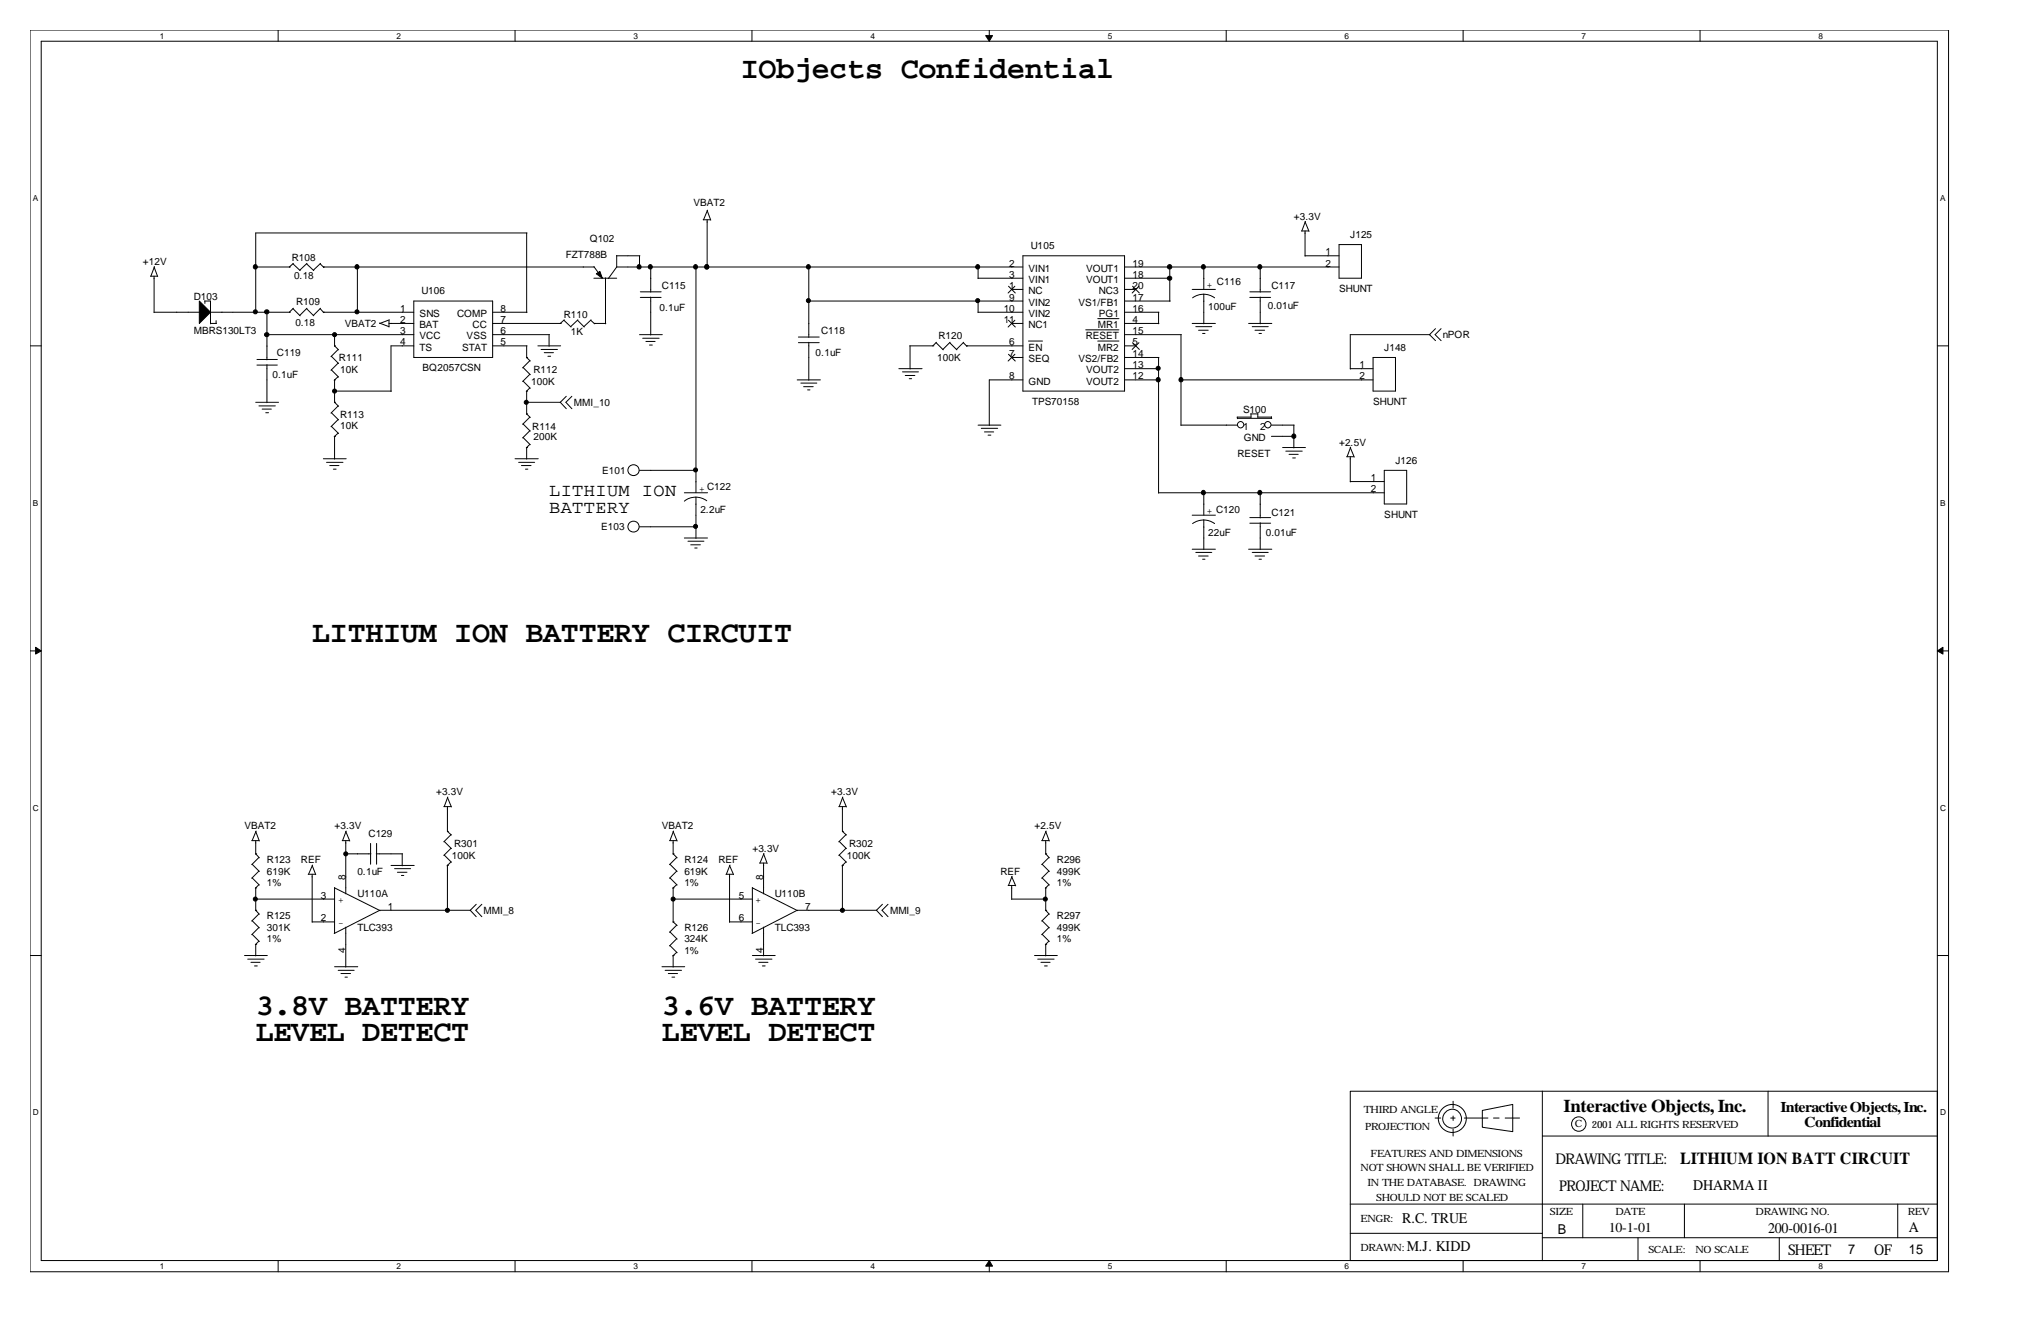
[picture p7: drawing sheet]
<svg xmlns="http://www.w3.org/2000/svg" width="432mm" height="279mm" viewBox="0 0 432 279" stroke-linecap="round" stroke-linejoin="round" font-family="sans-serif">
<g fill="none" stroke="#000" stroke-width=".21">
<path d="M6.3 6.4h405.9v262.6h-405.9zM8.7 8.7h401.2v257.9h-401.2zM58.8 6.4v2.3M109 6.4v2.3M159.1 6.4v2.3M209.3 6.4v2.3M259.4 6.4v2.3M309.5 6.4v2.3M359.7 6.4v2.3M31.8 58.4h1.5M32.6 58.4v7.7M32.6 56.5l.8 2"/>
<path d="M32.7 56.4l-.8 2M54.1 56.5h7.2M61.2 56.5h.1M62 55.8l1.5 1.4M62.1 55.7l-.9 .8M64.9 55.8l1.5 1.4M64.9 55.7l-1.5 1.5M67.7 55.8l.8 .8M67.8 55.7l-1.5 1.5M68.4 56.5h.1M68.4 56.5h57.3M75.6 56.5v9.6"/>
<path d="M111.4 49.3v16.8M111.5 49.3h-57.4v16.8M125.6 58.8h4.9M125.6 56.4l1.8 2.4M128.1 58.8v9.7M130.5 54.1h4.9M130.5 56.5h85.9M130.5 56.5l-1.8 2.4M130.5 54v2.5M135.3 54.1v2.5M137.7 56.5v5.3M147.2 56.5v47.7"/>
<path d="M148.8 46.5h1.5M149.6 46.5v10.1M149.6 44.5l.8 2.1M149.7 44.4l-.9 2.1M171.1 56.5v14.9M206.9 58.8h9.5M206.9 56.5v2.4M216.4 54.1h21.5v28.6h-21.5zM237.9 58.8h9.7M237.9 56.5h45.4M247.5 56.5v7.3M254.7 56.5v4.7"/>
<path d="M266.6 56.5v5.3M275.3 48.9h1.6M276.1 48.9v5.3M276.1 46.9l.8 2M276.1 54.1h7.2M276.2 46.8l-.8 2.1M283.3 51.7h4.7v7.1h-4.7zM6.3 73.2h2.4M32.6 66h9.6M43.3 63.7h1.2v4.8M43.3 63.7v.5M44.5 68.4h1.3"/>
<path d="M44.5 66h16.8M45.7 67.8v.6M54.4 77.2h4.3M54.4 76h4.3M56.5 70.8h31M56.5 66v10.1M56.5 77.1v8.1M61.2 66h.1M62 65.3l1.5 1.5M62.1 65.2l-.9 .8M64.9 65.3l1.5 1.5M64.9 65.2l-1.5 1.5"/>
<path d="M67.7 65.3l.8 .8M67.8 65.2l-1.5 1.5M68.4 66h.1M68.4 66h19.1M70.1 75.4l1.5 1.5M70.1 78.2l1.5 1.6M70.8 73.2h.1M70.8 73.2l.8 .8M70.8 70.8v2.4M71.5 73.9l-1.5 1.5M71.5 76.8l-1.5 1.5M71.5 79.7l-.8 .7"/>
<path d="M80.3 68.3l2 .8M82.3 67.7v1.5M82.3 68.4h5.2M82.4 67.6l-2.1 .8M87.5 73.2h-4.8v9.6M87.5 63.7h16.7v11.9h-16.7zM104.2 73.2h7.3M104.2 68.4h14.4M104.2 70.8h12M104.2 66h7.3M110.7 77.7l1.5 1.5M111.4 75.6h.1"/>
<path d="M111.4 75.6l.8 .8M111.4 73.2v2.5M112.1 76.3l-1.5 1.5M112.1 79.2l-1.5 1.5M113.8 73.2h4.8M114.5 73.9h3.4M115.1 74.6h2M115.9 75.4h.6M116.2 70.8v2.4M118.5 68.4h.1M119.3 67.7l1.5 1.5M119.4 67.6l-.9 .8"/>
<path d="M122.2 67.7l1.4 1.5M122.3 67.6l-1.6 1.5M125 67.7l.8 .8M125.1 67.6l-1.6 1.5M125.7 68.4h.1M125.7 68.4h2.5M135.3 70.8h4.8M135.5 62.9h4.4M135.5 61.7h4.4M136 71.5h3.4M136.7 72.2h1.9M137.4 73h.6"/>
<path d="M137.7 62.8v8.1M168.9 72.5h4.4M168.9 71.3h4.4M171.1 63.7h45.3M171.1 72.4v8M190.2 78h4.9M190.9 78.7h3.4M191.5 79.4h2M192.4 73.2h5M192.5 73.2v4.9M197.4 73.2h.1M198 72.5l1.6 1.5"/>
<path d="M198.1 72.4l-.7 .8M200.9 72.5l1.5 1.5M201 72.4l-1.5 1.5M203.8 72.5l.8 .7M203.9 72.4l-1.5 1.5M204.5 73.2h.1M204.5 73.2h11.9M206.9 66h9.5M206.9 63.7v2.4M213.4 60.5l1.4 1.5M213.4 74.9l1.4 1.5M213.4 67.7l1.4 1.5"/>
<path d="M214 68.4h2.4M214 75.6h2.4M214 61.2h2.4M214.7 60.5l-1.4 1.5M214.7 74.9l-1.4 1.5M214.7 67.7l-1.4 1.5M217.6 72.1h3M229.7 69.8h7M232.2 67.4h4.5M232.2 72.1h4.5M237.9 73.2h2.4M237.9 68.4h7.3"/>
<path d="M237.9 70.8h12M237.9 78h7.3M237.9 63.7h9.7M237.9 75.6h7.3M237.9 66h7.3M237.9 61.2h2.4M239.6 72.5l1.4 1.4M239.6 60.5l1.4 1.5M241 72.5l-1.5 1.4M241 60.5l-1.5 1.5M245.1 66v2.5M245.1 75.6v28.7"/>
<path d="M249.9 70.8v19.2M252.2 68.4h4.9M252.2 61.2h4.9M253 69.1h3.4M253.6 69.8h2M254.4 70.5h.5M254.7 62.2l1.4 .3 .9 .5M254.7 62.2l-1.5 .3-.9 .5M254.7 62.2v6.3M264.2 68.4h4.9M264.4 62.9h4.4M264.4 61.7h4.4"/>
<path d="M264.9 69.1h3.4M265.5 69.8h2M266.4 70.5h.5M266.6 62.8v5.7M285.7 78h4.8M290.5 75.6h4.7v7.1h-4.7zM302.5 70.8h-16.8v7.3M303.7 69.5l-1.3 1.3 1.3 1.3M304.9 69.5l-1.3 1.3 1.3 1.3M409.9 73.2h2.3M54.1 85.1h4.8M54.8 85.9h3.5"/>
<path d="M55.5 86.5h1.9M56.2 87.3h.6M68.4 97h4.8M69.1 97.8h3.5M69.8 98.5h1.9M70.1 87.3l1.5 1.5M70.1 90.2l1.5 1.5M70.5 99.2h.6M70.8 80.3h.1M70.8 85.1h.1M70.8 92.3h.1M70.8 80.3v4.9"/>
<path d="M70.8 92.3v4.8M70.8 82.7h12M70.8 85.1l.8 .8M71.5 85.9l-1.5 1.5M71.5 88.7l-1.5 1.6M71.5 91.6l-.8 .8M109 97h4.9M109.7 97.8h3.4M110.3 98.5h2.1M110.7 89.7l1.5 1.5M110.7 92.5l1.5 1.6M110.7 80.6l1.5 1.5"/>
<path d="M111.2 99.2h.5M111.4 87.5h.1M111.4 94.7h.1M111.4 82.7h.1M111.4 85.1h7.2M111.4 87.5l.8 .8M111.4 82.7v4.9M111.4 94.7v2.4M112.1 88.2l-1.5 1.5M112.1 91.1l-1.5 1.5M112.1 94l-.8 .7M112.1 82l-.8 .8"/>
<path d="M119.8 83.8l-1.3 1.3 1.3 1.3M121 83.8l-1.3 1.3 1.3 1.3M135.3 99.5h12M168.7 80.3h4.9M169.4 81h3.4M170 81.8h2M170.9 82.5h.5M192.4 80.1h.5M206.9 89.9h4.9M207.6 90.6h3.5M208.3 91.4h1.9M209 92h.6"/>
<path d="M216.4 80.3h-7.1v9.7M237.9 80.3h7.3M249.9 80.3h40.6M249.9 89.9h11.9M261.7 88.2h3M261.8 88.5h7.3M261.8 88.2v.4M264.6 87.5h1.5M264.7 87.5v.8M266 88.2h3M266.1 87.5v.7M269 89.9h4.8"/>
<path d="M269 88.1v.4M269 92.3h4.8M271.4 94.7h4.8M272 95.4h3.5M272.7 96.1h2M273.5 96.9h.6M273.7 89.9v4.8M284.9 96.6h1.5M285.7 96.6v5.3M285.7 94.7l.8 2M285.8 94.6l-.8 2M292.9 99.5h4.7v7.1h-4.7z"/>
<path d="M135.3 111.4h12M144.8 113.8h4.9M144.8 104.2h4.9M145.5 114.5h3.4M146.1 115.2h2.1M147 115.9h.5M147.2 105.2l1.4 .2 .9 .5M147.2 105.2h-.5a3.4 3.4 0 0 0-1.9 .8M147.2 105.2v8.7M245.1 104.2h47.8M252.2 116.2h4.9M252.2 109h4.9"/>
<path d="M253 116.8h3.4M253.6 117.6h2M254.4 118.3h.5M254.7 110l1.4 .3 .9 .4M254.7 110l-1.5 .3-.9 .4M254.7 104.2v4.8M254.7 110v6.2M264.2 116.2h4.9M264.4 110.7h4.4M264.4 109.5h4.4M264.9 116.8h3.4M265.5 117.6h2"/>
<path d="M266.4 118.3h.5M266.6 104.2v5.4M266.6 110.6v5.6M285.7 101.9h7.2M6.3 137.7h2.4M409.9 137.7h2.3M53.3 177.8h1.5M54.1 177.8v2.9M54.1 175.9l.8 2M54.2 175.8l-.9 2M72.4 177.8h1.5M73.2 177.8v11.3"/>
<path d="M73.2 175.9l.8 2M73.2 175.8l-.7 2M78.4 178.4v4.4M79.7 178.4v4.4M93.9 170.6h1.5M94 178l1.5 1.5M94.7 175.9h.1M94.7 170.6v5.3M94.7 168.7l.8 2M94.7 175.9l.8 .7M94.7 168.6l-.7 2M95.4 176.5l-1.5 1.6"/>
<path d="M95.4 179.4l-1.5 1.5M141.6 177.8h1.6M142.4 177.8v2.9M142.4 175.9l.9 2M142.5 175.8l-.8 2M177.5 170.6h1.5M177.5 178l1.6 1.5M178.2 175.9h.1M178.2 170.6v5.3M178.2 168.7l.9 2M178.2 175.9l.9 .7M178.3 168.6l-.8 2"/>
<path d="M179 176.5l-1.5 1.6M179 179.4l-1.5 1.5M220.4 177.8h1.5M221.2 177.8v2.9M221.2 175.9l.8 2M221.3 175.8l-.8 2M53.3 194.7l1.6 1.6M53.3 197.6l1.6 1.5M53.3 182.8l1.6 1.5M53.3 185.7l1.6 1.5M54.1 192.5h.1M54.1 199.7h.1"/>
<path d="M54.1 180.6h.1M54.1 187.8h.1M54.1 187.8v4.8M54.1 199.7v2.5M54.1 190.2h16.7M54.1 192.5l.8 .9M54.1 180.6l.8 .8M54.8 193.3l-1.5 1.5M54.8 196.2l-1.5 1.5M54.8 199.1l-.8 .7M54.8 181.4l-1.5 1.5M54.8 184.2l-1.5 1.6"/>
<path d="M54.8 187.1l-.8 .8M65.2 184.9h1.5M66 184.9v10.2M66 183l.8 2M66 195h4.8M66.1 183l-.8 1.9M70.8 187.8l9.6 4.8M70.8 187.7v9.7M73.2 196.1v8.5M73.2 180.6h5.3M79.6 180.6h5.6M82.7 183h4.9"/>
<path d="M83.5 183.7h3.4M84.1 184.5h2M84.9 185.2h.5M85.1 180.6v2.5M94 180.8l1.5 1.6M94.7 183h.1M94.7 183v9.5M95.4 182.3l-.8 .8M99.6 192.5h-19.3l-9.6 4.9M100.8 191.3l-1.3 1.2 1.3 1.4M101.9 191.3l-1.2 1.2 1.2 1.4M141.7 182.8l1.6 1.5"/>
<path d="M141.7 185.7l1.6 1.5M141.7 197.1l1.6 1.5M141.7 200l1.6 1.5M142.4 180.6h.1M142.4 187.8h.1M142.4 195h.1M142.4 187.8v7.3M142.4 190.2h16.8M142.4 180.6l.9 .8M142.4 195l.9 .7M143.2 181.4l-1.6 1.5M143.2 184.2l-1.6 1.6"/>
<path d="M143.2 187.1l-.9 .8M143.2 195.7l-1.6 1.5M143.2 198.5l-1.6 1.6M153.6 184.9h1.5M154.3 184.9v10.2M154.3 183l.9 2M154.3 195h4.9M154.4 183l-.7 1.9M159.2 187.8l9.5 4.8M159.2 187.7v9.7M160.7 182.5h1.5M161.5 182.5v6.6"/>
<path d="M161.5 196.1v6.1M161.5 180.6l.8 2M161.6 180.5l-.8 2M177.5 180.8l1.6 1.6M178.2 183h.1M178.2 183v9.5M179 182.3l-.9 .8M185.5 192.5h-16.8l-9.6 4.9M186.7 191.3l-1.3 1.2 1.3 1.4M187.9 191.3l-1.3 1.2 1.3 1.4M213.3 187.3h1.5M214 187.3v2.9"/>
<path d="M214 185.4l.9 2M214 190.2h7.3M214.1 185.3l-.7 2M220.5 182.8l1.5 1.5M220.5 185.7l1.5 1.5M220.5 194.7l1.5 1.6M220.5 197.6l1.5 1.5M221.2 180.6h.1M221.2 187.8h.1M221.2 192.5h.1M221.2 199.7h.1M221.2 187.8v4.8"/>
<path d="M221.2 199.7v2.5M221.2 180.6l.8 .8M221.2 192.5l.8 .9M221.9 181.4l-1.5 1.5M221.9 184.2l-1.5 1.6M221.9 187.1l-.8 .8M221.9 193.3l-1.5 1.5M221.9 196.2l-1.5 1.5M221.9 199.1l-.8 .7M6.3 202.1h2.4M51.7 202.1h4.9M52.4 202.9h3.5"/>
<path d="M53.1 203.5h1.9M53.8 204.3h.6M70.8 204.5h4.9M71.5 205.2h3.4M72.1 205.9h2.1M73 206.7h.5M140 204.5h4.9M140.7 205.2h3.5M141.4 205.9h1.9M142.2 206.7h.5M142.4 202.1h.1M142.4 202.1v2.5"/>
<path d="M143.2 201.4l-.9 .8M159.2 202.1h4.8M159.9 202.9h3.4M160.5 203.5h2M161.3 204.3h.6M218.9 202.1h4.8M219.5 202.9h3.5M220.2 203.5h2M221 204.3h.6M409.9 202.1h2.3M285.7 230.8h40.6v35.8h-40.6zM303.6 236.5h1.2"/>
<path d="M306.9 236.5h.9M307.4 232.9v1.5M307.4 236.1v.9M307.4 238.8v1.5M309.8 236.5h5M313.6 234.9l6.4-1.3v5.8l-6.4-1zM316 236.5h1.2M318.4 236.5h3.1M326.3 230.8h83.6M374.1 230.8v9.5M285.7 254.7h124.2M326.3 240.3h83.6"/>
<path d="M334.9 254.7v7.1M356.4 254.7v7.1M401.5 254.7v7.1M58.8 266.6v2.4M109 266.6v2.4M159.1 266.6v2.4M209.3 266.6v2.4M259.4 266.6v2.4M285.7 260.9h40.6M309.5 266.6v2.4M326.3 261.8h83.6M346.5 261.8v4.8"/>
<path d="M359.7 266.6v2.4M376.4 261.8v4.8"/>
<circle cx="134" cy="99.5" r="1.17"/>
<circle cx="262.5" cy="89.8" r=".67"/>
<circle cx="268.2" cy="89.8" r=".67"/>
<circle cx="134" cy="111.4" r="1.17"/>
<circle cx="307.2" cy="236.6" r="1.97"/>
<circle cx="307.3" cy="236.6" r="2.96"/>
<circle cx="334" cy="237.7" r="1.53"/>
</g>
<g fill="#000" stroke="#000" stroke-width=".21">
<path d="M208.5 7.5h1.5l-.7 1.2z" fill-rule="evenodd"/>
<path d="M126.2 57.9l.7-.5 .5 1.4z" fill-rule="evenodd"/>
<path d="M42.2 63.7l2.3 2.3-2.3 2.4z" fill-rule="evenodd"/>
<path d="M7.5 136.9l1.2 .8-1.2 .6z" fill-rule="evenodd"/>
<path d="M409.9 137.7l1.2-.8v1.4z" fill-rule="evenodd"/>
<path d="M209.3 266.6l.7 1.2h-1.5z" fill-rule="evenodd"/>
<circle cx="54" cy="56.4" r=".45"/>
<circle cx="75.5" cy="56.4" r=".45"/>
<circle cx="135.2" cy="56.4" r=".45"/>
<circle cx="137.6" cy="56.4" r=".45"/>
<circle cx="147.1" cy="56.4" r=".45"/>
<circle cx="149.5" cy="56.4" r=".45"/>
<circle cx="171" cy="56.4" r=".45"/>
<circle cx="206.8" cy="56.4" r=".45"/>
<circle cx="247.4" cy="56.4" r=".47"/>
<circle cx="247.5" cy="58.8" r=".45"/>
<circle cx="254.6" cy="56.4" r=".45"/>
<circle cx="266.5" cy="56.4" r=".45"/>
<circle cx="54" cy="66" r=".43"/>
<circle cx="56.4" cy="70.8" r=".45"/>
<circle cx="56.4" cy="66" r=".45"/>
<circle cx="70.8" cy="70.8" r=".43"/>
<circle cx="75.5" cy="66" r=".43"/>
<circle cx="171" cy="63.6" r=".43"/>
<circle cx="206.8" cy="63.6" r=".43"/>
<circle cx="245" cy="77.9" r=".43"/>
<circle cx="70.8" cy="82.7" r=".43"/>
<circle cx="111.3" cy="85.1" r=".43"/>
<circle cx="147.1" cy="99.4" r=".43"/>
<circle cx="245" cy="80.3" r=".45"/>
<circle cx="249.8" cy="80.3" r=".45"/>
<circle cx="273.7" cy="92.3" r=".45"/>
<circle cx="147.1" cy="111.3" r=".43"/>
<circle cx="254.6" cy="104.2" r=".45"/>
<circle cx="266.5" cy="104.2" r=".45"/>
<circle cx="54" cy="190.2" r=".43"/>
<circle cx="73.1" cy="180.6" r=".43"/>
<circle cx="94.7" cy="192.5" r=".43"/>
<circle cx="142.4" cy="190.2" r=".43"/>
<circle cx="178.2" cy="192.5" r=".43"/>
<circle cx="221.1" cy="190.2" r=".43"/>
</g>
<g font-size="6.4">
<text x="156.7" y="16.4">IObjects Confidential</text>
<text x="66" y="135.8">LITHIUM ION BATTERY CIRCUIT</text>
<text x="54.1" y="214.6">3.8V BATTERY</text>
<text x="140" y="214.6">3.6V BATTERY</text>
<text x="54.1" y="220.2">LEVEL DETECT</text>
<text x="140" y="220.2">LEVEL DETECT</text>
</g>
<g font-size="3.8">
<text x="116.2" y="104.8">LITHIUM ION</text>
<text x="116.2" y="108.5">BATTERY</text>
<text x="330.8" y="235.3">Interactive Objects, Inc.</text>
</g>
<text font-size="3.6" x="355.4" y="246.2">LITHIUM ION BATT CIRCUIT</text>
<g font-size="3.1">
<text x="376.7" y="235.3">Interactive Objects, Inc.</text>
<text x="381.7" y="238.4">Confidential</text>
<text x="329.1" y="246.3">DRAWING TITLE:</text>
<text x="329.9" y="251.8">PROJECT NAME:</text>
<text x="358.2" y="251.7">DHARMA II</text>
<text x="296.7" y="258.7">R.C. TRUE</text>
<text x="374.1" y="260.8">200-0016-01</text>
<text x="403.9" y="260.5">A</text>
<text x="297.6" y="264.6">M.J. KIDD</text>
<text x="378.3" y="265.4">SHEET</text>
<text x="396.5" y="265.4">OF</text>
</g>
<g font-size="2.9">
<text x="329.6" y="260.9">B</text>
<text x="340.4" y="260.6">10-1-01</text>
<text x="391" y="265.3">7</text>
<text x="403.9" y="265.3">15</text>
</g>
<g font-size="2.1">
<text x="146.7" y="43.6">VBAT2</text>
<text x="273.7" y="46.5">+3.3V</text>
<text x="124.8" y="51.2">Q102</text>
<text x="218.1" y="52.7">U105</text>
<text x="285.7" y="50.3">J125</text>
<text x="30.2" y="56">+12V</text>
<text x="61.7" y="55.3">R108</text>
<text x="62.2" y="59.1">0.18</text>
<text x="119.7" y="54.6">FZT788B</text>
<text x="213.5" y="56.4">2</text>
<text x="213.5" y="58.8">3</text>
<text x="217.6" y="57.5">VIN1</text>
<text x="217.6" y="59.9">VIN1</text>
<text x="229.8" y="59.9">VOUT1</text>
<text x="229.8" y="57.5">VOUT1</text>
<text x="239.6" y="58.8">18</text>
<text x="239.6" y="56.4">19</text>
<text x="280.4" y="54">1</text>
<text x="280.4" y="56.4">2</text>
<text x="41" y="63.4">D103</text>
<text x="62.7" y="64.4">R109</text>
<text x="84.7" y="66">1</text>
<text x="89.2" y="62.2">U106</text>
<text x="105.9" y="66">8</text>
<text x="139.5" y="65.8">0.1uF</text>
<text x="140" y="61">C115</text>
<text x="212.3" y="66">10</text>
<text x="213.5" y="61.1">1</text>
<text x="213.5" y="63.6">9</text>
<text x="217.6" y="64.7">VIN2</text>
<text x="217.6" y="62.2">NC</text>
<text x="228.2" y="64.7">VS1/FB1</text>
<text x="232.5" y="62.2">NC3</text>
<text x="239.6" y="66">16</text>
<text x="239.6" y="63.6">17</text>
<text x="239.6" y="61.1">20</text>
<text x="255.4" y="61">+</text>
<text x="255.6" y="65.6">100uF</text>
<text x="257.5" y="60.4">C116</text>
<text x="268.2" y="65.4">0.01uF</text>
<text x="269" y="61">C117</text>
<text x="283.3" y="61.7">SHUNT</text>
<text x="41" y="70.6">MBRS130LT3</text>
<text x="62.5" y="68.9">0.18</text>
<text x="73" y="69.2">VBAT2</text>
<text x="84.7" y="68.3">2</text>
<text x="84.7" y="70.7">3</text>
<text x="88.7" y="67.1">SNS</text>
<text x="88.7" y="69.4">BAT</text>
<text x="88.7" y="71.8">VCC</text>
<text x="96.7" y="67.1">COMP</text>
<text x="98.7" y="71.8">VSS</text>
<text x="100" y="69.4">CC</text>
<text x="105.9" y="70.7">6</text>
<text x="105.9" y="68.3">7</text>
<text x="119.3" y="67.2">R110</text>
<text x="120.7" y="70.9">1K</text>
<text x="173.7" y="70.6">C118</text>
<text x="198.5" y="71.8">R120</text>
<text x="212.3" y="68.3">11</text>
<text x="217.6" y="67.1">VIN2</text>
<text x="217.6" y="69.4">NC1</text>
<text x="229.7" y="71.8">RESET</text>
<text x="232.2" y="69.4">MR1</text>
<text x="232.5" y="67.1">PG1</text>
<text x="239.6" y="68.3">4</text>
<text x="239.6" y="70.7">15</text>
<text x="305.2" y="71.5">nPOR</text>
<text x="58.6" y="75.4">C119</text>
<text x="71.7" y="76.4">R111</text>
<text x="84.7" y="73.1">4</text>
<text x="88.7" y="74.2">TS</text>
<text x="97.8" y="74.2">STAT</text>
<text x="105.9" y="73.1">5</text>
<text x="172.6" y="75.4">0.1uF</text>
<text x="198.3" y="76.4">100K</text>
<text x="213.5" y="73.1">6</text>
<text x="213.5" y="75.5">7</text>
<text x="217.6" y="74.2">EN</text>
<text x="217.6" y="76.6">SEQ</text>
<text x="228.2" y="76.6">VS2/FB2</text>
<text x="232.2" y="74.2">MR2</text>
<text x="239.6" y="73.1">5</text>
<text x="239.6" y="77.9">13</text>
<text x="239.6" y="75.5">14</text>
<text x="287.6" y="77.9">1</text>
<text x="292.9" y="74.2">J148</text>
<text x="57.7" y="79.9">0.1uF</text>
<text x="72" y="79">10K</text>
<text x="89.4" y="78.5">BQ2057CSN</text>
<text x="112.4" y="81.4">100K</text>
<text x="112.9" y="79">R112</text>
<text x="213.5" y="80.3">8</text>
<text x="217.6" y="81.4">GND</text>
<text x="229.8" y="81.4">VOUT2</text>
<text x="229.8" y="79">VOUT2</text>
<text x="239.6" y="80.3">12</text>
<text x="287.6" y="80.3">2</text>
<text x="72" y="88.3">R113</text>
<text x="121.4" y="85.9">MMI_10</text>
<text x="218.4" y="85.6">TPS70158</text>
<text x="263" y="87.3">S100</text>
<text x="290.5" y="85.6">SHUNT</text>
<text x="72" y="90.7">10K</text>
<text x="112.6" y="90.9">R114</text>
<text x="112.9" y="93">200K</text>
<text x="263" y="90.9">1</text>
<text x="263.1" y="93.3">GND</text>
<text x="266.6" y="90.9">2</text>
<text x="283.3" y="94.2">+2.5V</text>
<text x="127.4" y="100.2">E101</text>
<text x="261.8" y="96.6">RESET</text>
<text x="290" y="101.8">1</text>
<text x="295.2" y="98">J126</text>
<text x="147.9" y="104">+ C122</text>
<text x="290" y="104.1">2</text>
<text x="127.2" y="112.2">E103</text>
<text x="148.2" y="108.5">2.2uF</text>
<text x="255.4" y="108.7">+ C120</text>
<text x="255.6" y="113.4">22uF</text>
<text x="267.8" y="113.4">0.01uF</text>
<text x="269" y="109.1">C121</text>
<text x="292.9" y="109.5">SHUNT</text>
<text x="92.3" y="168.2">+3.3V</text>
<text x="175.9" y="168.2">+3.3V</text>
<text x="51.7" y="175.4">VBAT2</text>
<text x="70.8" y="175.4">+3.3V</text>
<text x="78" y="177.1">C129</text>
<text x="96.1" y="179.2">R301</text>
<text x="140" y="175.4">VBAT2</text>
<text x="179.7" y="179.2">R302</text>
<text x="218.9" y="175.4">+2.5V</text>
<text x="56.5" y="182.5">R123</text>
<text x="56.5" y="185">619K</text>
<text x="63.7" y="182.5">REF</text>
<text x="75.6" y="185">0.1uF</text>
<text x="95.6" y="181.6">100K</text>
<text x="144.8" y="182.5">R124</text>
<text x="144.8" y="185">619K</text>
<text x="152" y="182.5">REF</text>
<text x="159.2" y="180.2">+3.3V</text>
<text x="179.2" y="181.6">100K</text>
<text x="211.7" y="185">REF</text>
<text x="223.6" y="182.5">R296</text>
<text x="223.6" y="185">499K</text>
<text x="56.5" y="187.4">1%</text>
<text x="67.9" y="190.1">3</text>
<text x="71.5" y="191.1">+</text>
<text x="73.1" y="186.1" transform="rotate(-90 73.1 186.1)">8</text>
<text x="75.6" y="189.7">U110A</text>
<text x="144.8" y="187.4">1%</text>
<text x="156.3" y="190.1">5</text>
<text x="159.9" y="191.1">+</text>
<text x="161.5" y="186.1" transform="rotate(-90 161.5 186.1)">8</text>
<text x="163.9" y="189.7">U110B</text>
<text x="223.6" y="187.4">1%</text>
<text x="56.5" y="194.5">R125</text>
<text x="56.5" y="196.9">301K</text>
<text x="67.9" y="194.9">2</text>
<text x="71.5" y="195.8">-</text>
<text x="75.6" y="196.9">TLC393</text>
<text x="82" y="192.4">1</text>
<text x="102.3" y="193.3">MMI_8</text>
<text x="144.8" y="196.9">R126</text>
<text x="156.3" y="194.9">6</text>
<text x="159.9" y="195.8">-</text>
<text x="163.9" y="196.9">TLC393</text>
<text x="170.3" y="192.4">7</text>
<text x="188.3" y="193.3">MMI_9</text>
<text x="223.6" y="194.5">R297</text>
<text x="223.6" y="196.9">499K</text>
<text x="56.5" y="199.3">1%</text>
<text x="73.1" y="201.5" transform="rotate(-90 73.1 201.5)">4</text>
<text x="144.8" y="199.3">324K</text>
<text x="144.8" y="201.7">1%</text>
<text x="161.5" y="201.5" transform="rotate(-90 161.5 201.5)">4</text>
<text x="223.6" y="199.3">1%</text>
<text x="288.5" y="235.4">THIRD ANGLE</text>
<text x="288.8" y="238.9">PROJECTION</text>
<text x="333.2" y="238.4">C</text>
<text x="336.8" y="238.7">2001 ALL RIGHTS RESERVED</text>
<text x="290" y="244.7">FEATURES AND DIMENSIONS</text>
<text x="287.9" y="247.7">NOT SHOWN SHALL BE VERIFIED</text>
<text x="289.3" y="250.9">IN THE DATABASE. DRAWING</text>
<text x="291.2" y="254">SHOULD NOT BE SCALED</text>
<text x="327.9" y="257">SIZE</text>
<text x="341.8" y="257">DATE</text>
<text x="371.4" y="257">DRAWING NO.</text>
<text x="403.6" y="257">REV</text>
<text x="287.9" y="258.5">ENGR:</text>
<text x="287.9" y="264.5">DRAWN:</text>
<text x="348.7" y="264.9">SCALE:</text>
<text x="358.7" y="264.9">NO SCALE</text>
</g>
<g font-size="1.7">
<text x="33.8" y="8.2">1</text>
<text x="83.9" y="8.2">2</text>
<text x="134" y="8.2">3</text>
<text x="184.1" y="8.2">4</text>
<text x="234.4" y="8.2">5</text>
<text x="284.5" y="8.2">6</text>
<text x="334.6" y="8.2">7</text>
<text x="384.7" y="8.2">8</text>
<text x="6.9" y="42.5">A</text>
<text x="410.5" y="42.5">A</text>
<text x="6.9" y="106.9">B</text>
<text x="410.5" y="106.9">B</text>
<text x="6.9" y="171.4">C</text>
<text x="410.5" y="171.4">C</text>
<text x="6.9" y="235.9">D</text>
<text x="410.5" y="235.9">D</text>
<text x="33.8" y="268.5">1</text>
<text x="83.9" y="268.5">2</text>
<text x="134" y="268.5">3</text>
<text x="184.1" y="268.5">4</text>
<text x="234.4" y="268.5">5</text>
<text x="284.5" y="268.5">6</text>
<text x="334.6" y="268.5">7</text>
<text x="384.7" y="268.5">8</text>
</g>
</svg>
